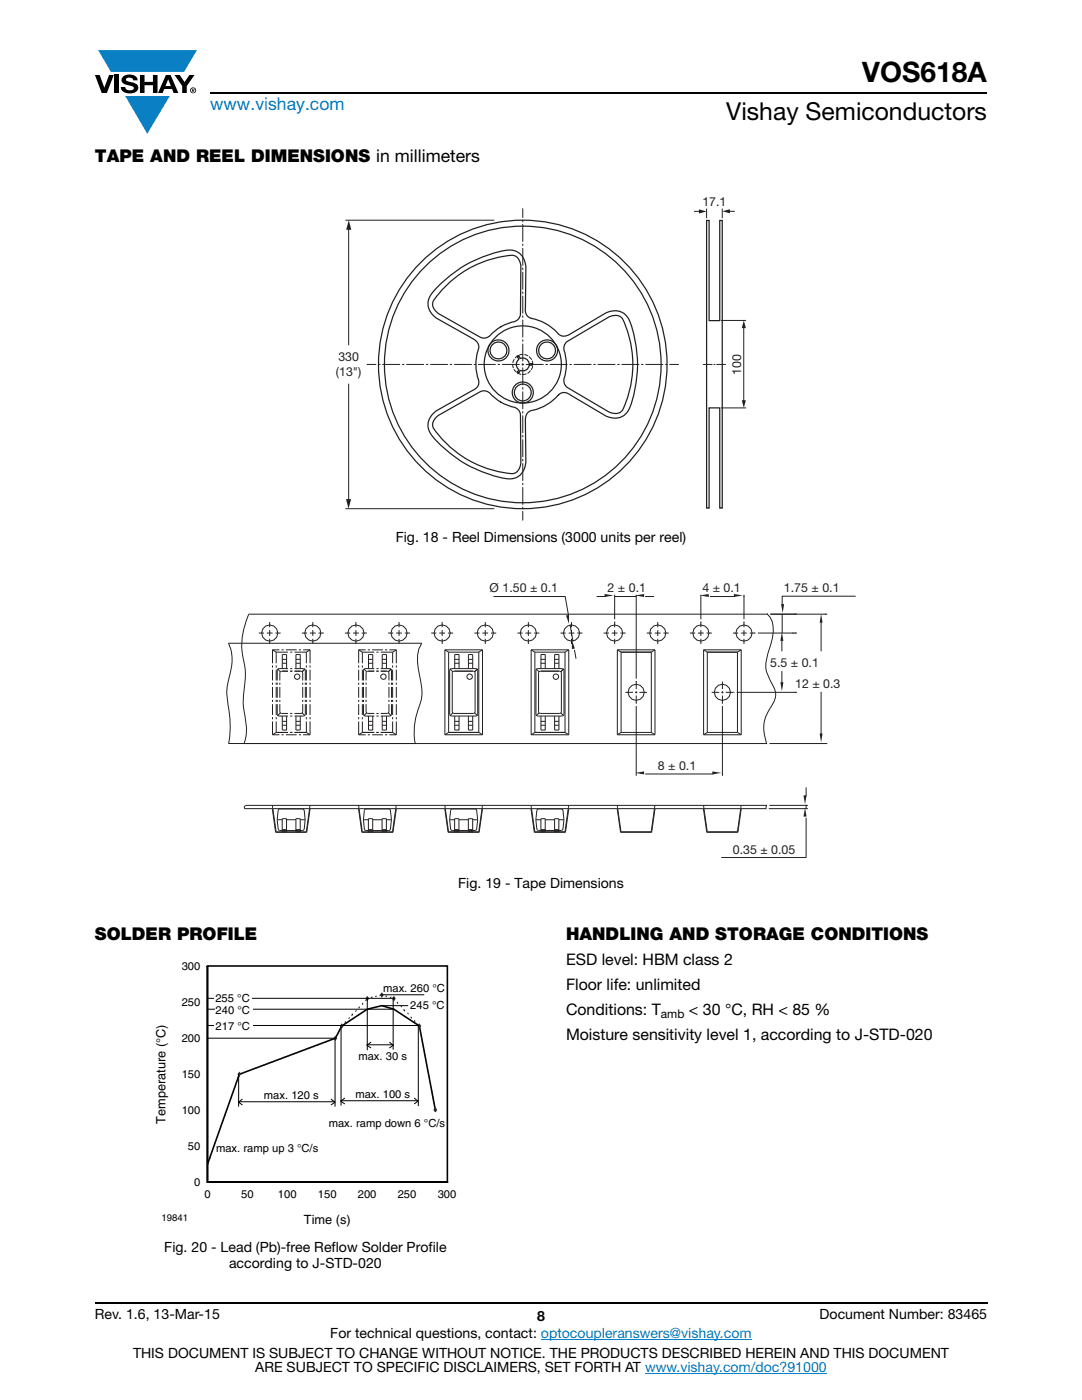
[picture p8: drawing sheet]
<svg xmlns="http://www.w3.org/2000/svg" width="216mm" height="279mm" viewBox="0 0 216 279" stroke-linecap="round" stroke-linejoin="round" font-family="sans-serif">
<g fill="#0a7fc3">
<path d="M19.6 10h19.7l-2.6 4.3h-1.1h-13.5z"/>
<path d="M25 19.2h8.9l-4.5 7.5z"/>
</g>
<g fill="#000">
<path d="M18.9 15h1l.9 2.5 1-2.5h.9l-1.4 3.6h-1zM22.9 15h.9v3.6h-.9zM24.6 15.3a2.1 2.1 0 0 1 2.8 .3l.1 .4h-.9a.79 .79 0 0 0-.7-.5 .79 .79 0 0 0-.8 .4l.3 .3 1 .2a1.08 1.08 0 0 1 1.2 1 1.08 1.08 0 0 1-1.1 1.2 1.73 1.73 0 0 1-2.4-1.2h.9a.96 .96 0 0 0 .8 .6 .96 .96 0 0 0 .9-.4 1.31 1.31 0 0 0-1.2-.6 1.03 1.03 0 0 1-1.1-.6 1.03 1.03 0 0 1 .2-1.1zM27.9 15h.9v1.3h1.7v-1.3h.9v3.6h-.9v-1.6h-1.7v1.6h-.9zM34.8 15h1.1l.9 1.4 1-1.4h1l-1.5 2.2v1.4h-.9v-1.4z"/>
<path d="M33.6 15.9l.5 1.3h-1.1zM33.1 15l-1.6 3.6h1l.3-.8h1.5l.3 .8h1l-1.6-3.6z"/>
<path d="M38.4 17.8h.2v.2h-.2zM38.3 17.7v.7h.1v-.3l.4 .3-.2-.3 .2-.2-.1-.2z"/>
<path d="M38.1 18a.46 .46 0 0 1 .9 0 .46 .46 0 0 1-.9 0zM37.9 18a.6 .6 0 0 0 1.2 0 .6 .6 0 0 0-1.2 0z"/>
</g>
<path d="M42 18.6h155M18.9 260h178.1" fill="none" stroke="#000" stroke-width=".36"/>
<path d="M107.9 267.3h42.1M128.7 274h36.3" fill="none" stroke="#007ec4" stroke-width=".2"/>
<path d="M67 39.1h81.9v64.8h-81.9z" fill="#fff"/>
<g fill="none" stroke="#231f20" stroke-width=".25">
<path d="M87.4 57.1a24.6 24.6 0 0 1 14.1-7.2 3.4 3.4 0 0 1 3.4 3.3l-.1 8.2a1.67 1.67 0 0 0 1.2 2.1 11 11 0 0 1 5.8 3.4l1.1 .1 .8-.3 7.2-4.3a3.4 3.4 0 0 1 4.9 1.9 24.5 24.5 0 0 1-.3 17.4 3.4 3.4 0 0 1-4.6 1.3l-7-4.1a1.67 1.67 0 0 0-2.5-.1 11 11 0 0 1-5.8 3.3l-.7 .9-.1 .8 .1 8.4a3.4 3.4 0 0 1-4 3.3 24.5 24.5 0 0 1-15-8.9 3.4 3.4 0 0 1 1.2-4.6l7.1-4a1.67 1.67 0 0 0 1.3-2.2 11 11 0 0 1 0-6.7l-.4-1-.7-.5-7.3-4.1a3.4 3.4 0 0 1-.8-5.1zM89 57a21.3 21.3 0 0 1 13-6 2.04 2.04 0 0 1 1.9 2.1v9.6a1.95 1.95 0 0 1-2 1.7l-2.4 1.1-1.7 1.5a1.73 1.73 0 0 1-2 .3l-8.3-4.7a2.03 2.03 0 0 1-.6-3.2zM103.3 71h.2l.3 .6a1.29 1.29 0 0 1 1.8 1l.7 .1-.1 .2h-.6a1.29 1.29 0 0 1-1.8 1l-.4 .6-.2-.2 .3-.5a1.29 1.29 0 0 1 0-2.1zM112.9 68.4l8.6-5.2a2.03 2.03 0 0 1 3.1 1.2 21.3 21.3 0 0 1-.3 17.2 2.04 2.04 0 0 1-2.8 .6l-8.2-4.8a1.95 1.95 0 0 1-.5-2.6l.2-2.6-.4-2.2a1.8 1.8 0 0 1 .3-1.6zM87.1 83.2l8.7-5a1.95 1.95 0 0 1 2.5 .8l2.1 1.5 2.2 .8a1.73 1.73 0 0 1 1.3 1.5v9.6a2.03 2.03 0 0 1-2.5 2.1 21.3 21.3 0 0 1-14.8-8.9 1.77 1.77 0 0 1 .5-2.4z"/>
<circle cx="99.5" cy="69.9" r="1.68"/>
<circle cx="99.5" cy="69.9" r="2.1"/>
<circle cx="104.3" cy="72.7" r="28.8"/>
<circle cx="104.3" cy="72.7" r="27.6"/>
<circle cx="104.3" cy="72.7" r="7.7"/>
<circle cx="104.3" cy="78.3" r="1.68"/>
<circle cx="104.3" cy="78.3" r="2.1"/>
<circle cx="109.2" cy="69.9" r="2.1"/>
<circle cx="109.2" cy="69.9" r="1.68"/>
</g>
<circle cx="104.3" cy="72.7" r="2.01" fill="none" stroke="#231f20" stroke-width=".2" stroke-dasharray=".7 .4"/>
<path d="M68.9 43.9h29.7M69.6 45.5v23.4M104.3 41.7v1.7M73.2 72.7h1.8M133.6 72.7h1.8M68.9 101.5h29.7M104.3 102.1v1.7" fill="none" stroke="#231f20" stroke-width=".2"/>
<path d="M104.3 43.9v.6M133.1 72.7h-.6" fill="none" stroke="#231f20" stroke-width=".2" stroke-dasharray=".3 .5"/>
<path d="M104.3 44.8v57M132.3 72.7h-57" fill="none" stroke="#231f20" stroke-width=".2" stroke-dasharray="3.4 .5 .3 .5"/>
<path d="M69.6 43.9l.5 2h-1z" fill="#231f20"/>
<path d="M69.6 76.6v23.4" fill="none" stroke="#231f20" stroke-width=".2"/>
<path d="M69 99.6h1.1l-.6 1.9z" fill="#231f20"/>
<path d="M141 44h.5v20h2.1v-20h.5v57.4h-.5v-20h-2.1v20h-.5z" fill="none" stroke="#231f20" stroke-width=".25"/>
<path d="M140.3 72.7h1.8M143 72.7h1.8M143.9 64h5M148.4 65.2v15M143.9 81.4h5" fill="none" stroke="#231f20" stroke-width=".2"/>
<path d="M142.7 72.7h-.4" fill="none" stroke="#231f20" stroke-width=".2" stroke-dasharray=".2 .3"/>
<g fill="#231f20">
<path d="M148.4 64l.4 1.5h-.8z"/>
<path d="M148 79.9h.8l-.4 1.5z"/>
</g>
<path d="M138.5 42.2h1.2M141 41.6v2M144.1 41.6v2" fill="none" stroke="#231f20" stroke-width=".2"/>
<path d="M139.5 41.8l1.5 .4-1.5 .4z" fill="#231f20"/>
<path d="M145.4 42.2h1.2" fill="none" stroke="#231f20" stroke-width=".2"/>
<path d="M144.1 42.2l1.5-.4v.8z" fill="#231f20"/>
<path d="M45.2 116.1h125.5v55.1h-125.5z" fill="#fff"/>
<g fill="none" stroke="#231f20" stroke-width=".2">
<path d="M98.5 119h14.3l.7 4M119.1 119h1.7M122.6 119h4.3M122.6 118.7v4.9M126.9 118.7v16.7M128.7 119h1.8M139.8 118.7v4.9M141.6 119h5.1M148.5 118.7v4.9M148.5 119h.1M170.7 119h-14.6v1.8M51.6 126.3h1.1"/>
<path d="M53.2 126.3h1.2M53.8 124.1v1.1M53.8 127.5v1M53.8 125.8v1.1M55 126.3h1M60.2 126.3h1.1M61.8 126.3h1.2M62.4 124.1v1.1M62.4 127.5v1M62.4 125.8v1.1M63.6 126.3h1M68.8 126.3h1.1"/>
<path d="M70.5 126.3h1.1M71 124.1v1.1M71 125.8v1.1M71 127.5v1M72.2 126.3h1M113.8 124.7l.5 3.2M114.3 127.9h.1M114.6 129.7l.3 1.8M124.8 138.2h1.5M126.7 138.2h.5M127 136v1.5M127 137.9v.5"/>
<path d="M127 138.8v1.5M127.6 138.2h1.5M139.8 124.1h.1M142 138.2h1.5M143.9 138.2h.5M144.2 136v1.5M144.2 137.9v.5M144.2 138.8v1.5M144.8 138.2h1.5M146.4 138.2h.1M147 138.2h12M148.5 124.1h.1"/>
<path d="M150.6 126.3h.1M151.2 126.3h7.8M153.1 122.6h-103.5a14.6 14.6 0 0 0-.8 10.3 17 17 0 0 1-.2 5.7 17.9 17.9 0 0 0 .5 5.9 8.1 8.1 0 0 1-.4 3.9h104.3M153.7 122.6h11.4M156 127.9v2.1M156 133.9v2.5M156.1 122.6v3.7M127 140.9v13.9M127 140.3h.1M128.7 154.5h13.7M144.1 140.9v13.9M144.1 154.5h.1"/>
<path d="M144.1 140.3h.1M153.5 148.4h11.6M160.9 157.1v1.8M49 160.7h104l-.2 .7h-104l-.1-.4zM54.3 161.4l.7 4.7h6.2l.7-4.7M54.3 160.7l.1 .5M54.4 161.4l.7 4.6h6l.7-4.6M55.3 163.6h1M55.3 163.6l.2 1.9 .3 .3h4.6l.3-.3 .2-1.9M55.3 163.6l.2-1.9 .3-.3 4.8 .1 .3 2.1M56.3 165.6h.9M56.3 166v-2.6h.9v2.6"/>
<path d="M57.2 163.6h1.8M59 166v-2.6h.9v2.6M59 165.6h.9M59.9 163.6h1M61.9 160.7l-.1 .5M71.5 161.4l.7 4.7h6.2l.7-4.7M71.6 160.7v.5M71.6 161.4l.7 4.6h6l.7-4.6M72.5 163.6h1M72.5 163.6l.2 1.9 .3 .3h4.6l.3-.3 .2-1.9M72.5 163.6l.2-1.9 .3-.3 4.8 .1 .3 2.1M73.5 165.6h.9"/>
<path d="M73.5 166v-2.6h.9v2.6M74.4 163.6h1.8M76.2 166v-2.6h.9v2.6M76.2 165.6h.9M77.1 163.6h1M79.1 160.7l-.1 .5M88.8 161.4l.6 4.7h6.2l.7-4.7M88.8 160.7v.5M88.9 161.4l.6 4.6h6l.7-4.6M89.7 163.6l.2 1.9 .3 .2h4.8l.3-2.1M89.7 163.6l.2-1.9 .3-.3 4.8 .1 .3 2.1M89.7 163.6h1"/>
<path d="M90.7 165.6h.9M90.7 166v-2.6h.9v2.6M91.6 163.6h1.9M93.5 166v-2.6h.8v2.6M93.5 165.6h.8M94.3 163.6h1M96.3 160.7l-.1 .5M105.9 161.4l.7 4.7h6.2l.7-4.7M106 160.7v.5M106.1 161.4l.6 4.6h6l.7-4.6M106.9 163.6l.2 1.9 .3 .2h4.8l.3-2.1M106.9 163.6l.2-1.9 .4-.3 4.7 .1 .3 2.1"/>
<path d="M106.9 163.6h1M107.9 166v-2.6h.9v2.6M107.9 165.6h.9M108.8 163.6h1.9M110.7 166v-2.6h.8v2.6M110.7 165.6h.8M111.5 163.6h1M113.5 160.7l-.1 .5M123.2 161.4l.6 4.7h6.2l.7-4.7M123.2 160.7v.5M123.3 161.4l.6 4.6h6l.7-4.6M130.7 160.7l-.1 .5"/>
<path d="M140.4 161.4l.6 4.7h6.2l.7-4.7M140.4 160.7v.5M140.5 161.4l.6 4.6h6l.7-4.6M147.9 160.7l-.1 .5M152.8 161.4h.1M153.4 161.4h7.8M153.5 160.7h7.7M160.9 163.2v7.9h-17M160.9 160.7v.7"/>
<circle cx="53.8" cy="126.3" r="1.62"/>
<circle cx="62.4" cy="126.3" r="1.61"/>
<circle cx="71" cy="126.3" r="1.61"/>
<circle cx="79.6" cy="126.3" r="1.61"/>
<circle cx="96.8" cy="126.3" r="1.62"/>
<circle cx="114" cy="126.3" r="1.61"/>
<circle cx="131.2" cy="126.3" r="1.61"/>
<circle cx="139.8" cy="126.3" r="1.61"/>
<circle cx="148.5" cy="126.3" r="1.61"/>
</g>
<g fill="#231f20">
<path d="M160.3 158.7h.6l-.3 1.8z"/>
<path d="M160.6 161.2l.3 1.8h-.6z"/>
<path d="M163.6 146.4h.5l-.3 1.8z"/>
<path d="M163.8 122.5l.3 1.8h-.5z"/>
<path d="M139.6 118.8l1.8-.3v.6z"/>
<path d="M146.4 118.5l1.8 .3-1.8 .3z"/>
<path d="M114.1 127.7l.6 1.7-.6 .1z"/>
<path d="M112.9 122.8l.6-.1v1.8z"/>
<path d="M126.7 154.3l1.8-.3v.5z"/>
<path d="M142.1 154l1.8 .3-1.8 .2z"/>
<path d="M155.7 136.2h.6l-.3 1.8z"/>
<path d="M156 126.1l.3 1.8h-.6z"/>
<path d="M155.9 120.6h.6l-.3 1.8z"/>
<path d="M120.6 118.5l1.8 .3-1.8 .3z"/>
<path d="M126.7 118.8l1.8-.3v.6z"/>
</g>
<g fill="none" stroke="#231f20" stroke-width=".2">
<path d="M126.9 119h.1M45.6 128.4h38.6a6.7 6.7 0 0 0-.7 5 14.9 14.9 0 0 1 .6 6.2 16.8 16.8 0 0 0-1.4 8l.2 .8h-37.3a19.4 19.4 0 0 0-.1-7.8 15.2 15.2 0 0 1 .6-6.9l.1-.7a7.9 7.9 0 0 0-.6-4.6zM54.4 129.7l.7 .5M54.4 129.7h1.3M54.4 129.7v2.7M54.4 132.8v.4M54.4 133.7v2.1M54.4 136.2v.5M54.4 137.1v2.1M54.4 139.7v.4M55.1 130.2h2.4M55.1 130.2v2.2"/>
<path d="M55.1 132.8v.4M55.1 133.7v2.1M55.1 136.2v.5M55.1 137.1v2.1M55.1 139.7v.4M55.3 136.2v.5M55.3 137.1v2.1M55.3 139.7v.4M55.4 133.5l.5 .6M55.8 136.2v.5M55.8 137.1v2.1M55.8 139.7v.4"/>
<path d="M56.2 129.7h.4M56.3 133.4v-2.8h.9v2.8M56.3 131.6h.9M56.3 132.4h.9M57 129.7h2.2M57.5 133.4l-2.1 .1-.1 2.3M57.5 133.9l-1.6 .2-.1 1.7M57.9 133.4h.4M57.9 130.2h.4M58.3 133.9h-.4M58.8 133.9l1.5 .2 .1 1.7M58.8 133.4l2 .1 .1 2.3"/>
<path d="M58.8 130.2h2.3M59.1 133.4v-2.8h.8v2.8M59.1 131.6h.8M59.1 132.4h.8M59.6 129.7h.5M60.4 136.2v.5M60.4 137.1v2.1M60.4 139.7v.4M60.5 129.7h1.4M60.8 133.5l-.5 .6M60.9 136.2v.5M60.9 137.1v2.1"/>
<path d="M60.9 139.7v.4M61.1 130.2v2.2M61.1 132.8v.4M61.1 133.7v2.1M61.1 136.2v.5M61.1 137.1v2.1M61.1 139.7v.4M61.9 129.7v2.7M61.9 132.8v.4M61.9 133.7v2.1M61.9 136.2v.5M61.9 137.1v2.1"/>
<path d="M61.9 139.7v.4M61.9 129.7l-.8 .5M71.6 129.7l.7 .5M71.6 129.7h1.4M71.6 129.7v2.7M71.6 132.8v.4M71.6 133.7v2.1M71.6 136.2v.5M71.6 137.1v2.1M71.6 139.7v.4M72.3 130.2h2.4M72.3 130.2v2.2"/>
<path d="M72.3 132.8v.4M72.3 133.7v2.1M72.3 136.2v.5M72.3 137.1v2.1M72.3 139.7v.4M72.5 136.2v.5M72.5 137.1v2.1M72.5 139.7v.4M72.6 133.5l.5 .6M73 136.2v.5M73 137.1v2.1M73 139.7v.4"/>
<path d="M73.4 129.7h.4M73.5 133.4v-2.8h.9v2.8M73.5 131.6h.9M73.5 132.4h.9M74.2 129.7h2.2M74.7 133.9l-1.6 .2-.1 1.7M74.7 133.4l-2.1 .1-.1 2.3M75.1 133.9h.4M75.1 133.4h.4M75.1 130.2h.4M76 133.9l1.5 .2 .1 1.7M76 133.4l2 .1 .1 2.3"/>
<path d="M76 130.2h2.3M76.3 133.4v-2.8h.8v2.8M76.3 131.6h.8M76.3 132.4h.8M76.8 129.7h.5M77.4 126.3h1.1M77.6 136.2v.5M77.6 137.1v2.1M77.6 139.7v.4M77.7 129.7h1.4M78 133.5l-.5 .6M78.1 136.2v.5"/>
<path d="M78.1 137.1v2.1M78.1 139.7v.4M78.3 130.2v2.2M78.3 132.8v.4M78.3 133.7v2.1M78.3 136.2v.5M78.3 137.1v2.1M78.3 139.7v.4M79 126.3h1.2M79.1 129.7v2.7M79.1 132.8v.4M79.1 133.7v2.1"/>
<path d="M79.1 136.2v.5M79.1 137.1v2.1M79.1 139.7v.4M79.1 129.7l-.8 .5M79.6 124.1v1.1M79.6 125.8v1.1M79.6 127.5v1M80.8 126.3h1M86 126.3h1.1M87.7 126.3h1.1M88.2 124.1v1.1M88.2 125.8v1.1"/>
<path d="M88.2 127.5v1M88.8 129.7h7.5M88.8 129.7v16.9M88.8 129.7l.7 .5M89.4 126.3h1M89.5 130.2h6M89.5 130.2v16M89.8 133.5l.5 .6M89.8 133.5h5.4v9.3l-.2 .1h-4.9l-.3-.1-.1-.2v-8.9zM90.3 134.1l.3-.2h3.9l.2 .2v8.2h-4.4zM90.7 133.4v-2.8h.9v2.8M90.7 131.6h.9"/>
<path d="M90.7 132.4h.9M93.5 133.4v-2.8h.8v2.8M93.5 131.6h.8M93.5 132.4h.8M94.6 126.3h1.1M95.2 133.5l-.5 .6M95.5 130.2v16M96.3 126.3h1.1M96.3 129.7v16.9M96.3 129.7l-.8 .5M96.8 124.1v1.1M96.8 125.8v1.1"/>
<path d="M96.8 127.5v1M98 126.3h1M103.2 126.3h1.1M104.9 126.3h1.1M105.4 125.8v1.1M105.4 127.5v1M105.4 124.1v1.1M106 129.7l.7 .5M106 129.7h7.5M106 129.7v16.9M106.6 126.3h1M106.7 130.2h6"/>
<path d="M106.7 130.2v16M107 133.5l.5 .6M107 133.5h5.4l.1 .2v8.9l-.1 .2-.2 .1h-4.9l-.3-.1zM107.5 134.1l.3-.2h3.9l.2 .2v8.2h-4.4zM107.9 133.4v-2.8h.9v2.8M107.9 131.6h.9M107.9 132.4h.9M110.7 133.4v-2.8h.8v2.8M110.7 131.6h.8M110.7 132.4h.8M111.8 126.3h1.1M112.4 133.5l-.5 .6"/>
<path d="M112.7 130.2v16M113.5 126.3h1.1M113.5 129.7v16.9M113.5 129.7l-.8 .5M114 124.1v1.1M114 125.8v1.1M114 127.5v1M115.2 126.3h1M120.5 126.3h1M122.1 126.3h1.1M122.6 124.1h.1M122.6 124.1v1.1"/>
<path d="M122.6 125.8v1.1M122.6 127.5v1M123.2 129.7v16.9M123.2 129.7l.7 .5M123.2 129.7h7.5M123.8 126.3h1M123.9 130.2h6.1M123.9 130.2v16M126.9 136h.1M129.1 126.3h1M130 130.2v16M130.7 126.3h1.1"/>
<path d="M130.7 129.7v16.9M130.7 129.7l-.7 .5M131.2 124.1v1.1M131.2 125.8v1.1M131.2 127.5v1M132.4 126.3h1M137.7 126.3h1M139.3 126.3h1.1M139.9 124.1v1.1M139.9 125.8v1.1M139.9 127.5v1M140.4 129.7h7.5"/>
<path d="M140.4 129.7l.7 .5M140.4 129.7v16.9M141 126.3h1M141.1 130.2h6.1M141.1 130.2v16M146.3 126.3h1M147.2 130.2v16M147.9 126.3h1.1M147.9 129.7v16.9M147.9 129.7l-.7 .5M148.5 124.1v1.1M148.5 125.8v1.1"/>
<path d="M148.5 127.5v1M149.6 126.3h1M153.1 122.6a5.3 5.3 0 0 1 .9 5.2l-.5 1.9a6.6 6.6 0 0 0 .1 6 4.2 4.2 0 0 1 1.1 3.8l-.7 1.2a7.5 7.5 0 0 0-1 7.7M163.8 124.3v5.7M163.8 138.1v8.5M54.4 146.6h1.3M54.4 140.5v2.2M54.4 143.1v.4M54.4 144v2.6M55.1 146.2l-.7 .4M55.1 146.2h2.4M55.1 140.5v2.2"/>
<path d="M55.1 143.1v.4M55.1 144v2.2M55.3 140.5l.1 2.3 2.1 .1M55.8 140.5l.1 1.8 1.6 .1M55.9 142.3l-.5 .5M56.2 146.6h.4M56.3 142.9v2.8h.9v-2.8M56.3 144h.9M56.3 144.7h.9M57 146.6h2.2M57.9 142.4h.4M57.9 142.9h.4"/>
<path d="M57.9 146.2h.4M58.8 146.2h2.3M59.1 142.9v2.8h.8v-2.8M59.1 144h.8M59.1 144.7h.8M59.6 146.6h.5M60.3 142.3l.5 .5M60.4 140.5l-.1 1.8-1.5 .1M60.5 146.6h1.4M60.9 140.5l-.1 2.3-2 .1M61.1 146.2l.8 .4M61.1 140.5v2.2"/>
<path d="M61.1 143.1v.4M61.1 144v2.2M61.9 140.5v2.2M61.9 143.1v.4M61.9 144v2.6M71.6 146.6h1.4M71.6 140.5v2.2M71.6 143.1v.4M71.6 144v2.6M72.3 146.2h2.4M72.3 146.2l-.7 .4M72.3 140.5v2.2"/>
<path d="M72.3 143.1v.4M72.3 144v2.2M72.5 140.5l.1 2.3 2.1 .1M73 140.5l.1 1.8 1.6 .1M73.1 142.3l-.5 .5M73.4 146.6h.4M73.5 142.9v2.8h.9v-2.8M73.5 144h.9M73.5 144.7h.9M74.2 146.6h2.2M75.1 142.4h.4M75.1 146.2h.4"/>
<path d="M75.1 142.9h.4M76 146.2h2.3M76.3 142.9v2.8h.8v-2.8M76.3 144h.8M76.3 144.7h.8M76.8 146.6h.5M77.5 142.3l.5 .5M77.6 140.5l-.1 1.8-1.5 .1M77.7 146.6h1.4M78.1 140.5l-.1 2.3-2 .1M78.3 146.2l.8 .4M78.3 140.5v2.2"/>
<path d="M78.3 143.1v.4M78.3 144v2.2M79.1 140.5v2.2M79.1 143.1v.4M79.1 144v2.6M88.8 146.6h7.5M89.5 146.2h6M89.5 146.2l-.7 .4M90.3 142.3l-.5 .5M90.7 142.9v2.8h.9v-2.8M90.7 144h.9M90.7 144.7h.9"/>
<path d="M93.5 142.9v2.8h.8v-2.8M93.5 144h.8M93.5 144.7h.8M94.7 142.3l.5 .5M95.5 146.2l.8 .4M106 146.6h7.5M106.7 146.2h6M106.7 146.2l-.7 .4M107.5 142.3l-.5 .5M107.9 142.9v2.8h.9v-2.8M107.9 144h.9M107.9 144.7h.9"/>
<path d="M110.7 142.9v2.8h.8v-2.8M110.7 144h.8M110.7 144.7h.8M111.9 142.3l.5 .5M112.7 146.2l.8 .4M123.2 146.6h7.5M123.9 146.2h6.1M123.9 146.2l-.7 .4M130 146.2l.7 .4M140.4 146.6h7.5M141.1 146.2h6.1M141.1 146.2l-.7 .4"/>
<path d="M147.2 146.2l.7 .4"/>
<circle cx="59.3" cy="135" r=".54"/>
<circle cx="76.5" cy="135" r=".53"/>
<circle cx="88.2" cy="126.3" r="1.61"/>
<circle cx="93.7" cy="135" r=".54"/>
<circle cx="105.4" cy="126.3" r="1.61"/>
<circle cx="110.9" cy="135" r=".54"/>
<circle cx="122.6" cy="126.3" r="1.61"/>
<circle cx="126.9" cy="138.2" r="1.61"/>
<circle cx="144.1" cy="138.2" r="1.61"/>
</g>
<path d="M30.8 191.7h60.3v53.1h-60.3z" fill="#fff"/>
<path d="M41.4 192.8h47.9v43.1h-47.9v-43.1v43.1h47.9M86.9 221.5l-3.2-16.7-5.1-3.4-2.4-.7-2.9 .7-5.1 3.4-1.3 2.4-19.1 7.2-6.4 18" fill="none" stroke="#000" stroke-width=".32"/>
<g fill="#052f17">
<path d="M41.5 232.2h.1l-.1 .4h-.2z" fill-rule="evenodd"/>
<path d="M41.8 231.1h.2l-.1 .3h-.2z" fill-rule="evenodd"/>
<path d="M42.2 230h.1l-.1 .3h-.1z" fill-rule="evenodd"/>
<path d="M43 227.8h.1l-.1 .4h-.2z" fill-rule="evenodd"/>
<path d="M43.7 225.7h.2l-.1 .3h-.2z" fill-rule="evenodd"/>
<path d="M44.1 224.5h.1l-.1 .5h-.2z" fill-rule="evenodd"/>
<path d="M44.5 223.4h.1l-.1 .4h-.1z" fill-rule="evenodd"/>
<path d="M44.9 222.4h.2l-.2 .3h-.2z" fill-rule="evenodd"/>
<path d="M45.2 221.3h.2l-.1 .3h-.2z" fill-rule="evenodd"/>
<path d="M45.6 220.2h.2l-.2 .4h-.1z" fill-rule="evenodd"/>
<path d="M46 219.1h.1l-.1 .4h-.1z" fill-rule="evenodd"/>
<path d="M46.3 218.1h.2l-.1 .3h-.1z" fill-rule="evenodd"/>
<path d="M46.8 216.9h.2l-.2 .3h-.2z" fill-rule="evenodd"/>
<path d="M47.1 215.8h.2l-.2 .4h-.1z" fill-rule="evenodd"/>
<path d="M47.5 214.7h.1l-.1 .4h-.1z" fill-rule="evenodd"/>
<path d="M47.6 214.3l.3-.1 .1 .2-.3 .1z" fill-rule="evenodd"/>
<path d="M48.5 214l.2-.1 .1 .2-.3 .1z" fill-rule="evenodd"/>
<path d="M50.1 213.4l.3-.1v.2l-.2 .1z" fill-rule="evenodd"/>
<path d="M50.9 213.1l.3-.1v.2l-.3 .1z" fill-rule="evenodd"/>
<path d="M51.7 212.8l.3-.1 .1 .2-.3 .1z" fill-rule="evenodd"/>
<path d="M52.6 212.5l.2-.1 .1 .2-.3 .1z" fill-rule="evenodd"/>
<path d="M53.3 212.2l.3-.1 .1 .2-.3 .1z" fill-rule="evenodd"/>
<path d="M54.2 211.9l.3-.1v.2l-.2 .1z" fill-rule="evenodd"/>
<path d="M55 211.6l.3-.1v.2l-.2 .1z" fill-rule="evenodd"/>
<path d="M55.8 211.3l.3-.1 .1 .2-.3 .1z" fill-rule="evenodd"/>
<path d="M56.7 210.9l.3-.1v.2l-.3 .1z" fill-rule="evenodd"/>
<path d="M57.4 210.6l.3-.1 .1 .2-.3 .1z" fill-rule="evenodd"/>
<path d="M58.3 210.3l.3-.1 .1 .2-.3 .1z" fill-rule="evenodd"/>
<path d="M59.1 210l.3-.1 .1 .2-.3 .1z" fill-rule="evenodd"/>
<path d="M59.9 209.7l.3-.1 .1 .2-.3 .1z" fill-rule="evenodd"/>
<path d="M60.8 209.4l.3-.1v.2l-.3 .1z" fill-rule="evenodd"/>
<path d="M61.5 209.1l.3-.1 .1 .2-.3 .1z" fill-rule="evenodd"/>
<path d="M62.4 208.8l.3-.1v.2l-.2 .1z" fill-rule="evenodd"/>
<path d="M63.2 208.5l.3-.1 .1 .2-.3 .1z" fill-rule="evenodd"/>
<path d="M64 208.2l.3-.1 .1 .2-.3 .1z" fill-rule="evenodd"/>
<path d="M64.9 207.9l.3-.1v.2l-.3 .1z" fill-rule="evenodd"/>
<path d="M65.7 207.6l.2-.1 .1 .2-.2 .1z" fill-rule="evenodd"/>
<path d="M66.5 207.3l.3-.1v.2l-.2 .1z" fill-rule="evenodd"/>
<path d="M67 207.1h.2l-.1 .3h-.2z" fill-rule="evenodd"/>
<path d="M67.5 206h.1l-.1 .4h-.2z" fill-rule="evenodd"/>
<path d="M67.9 205h.2l-.2 .4h-.1z" fill-rule="evenodd"/>
<path d="M68.1 204.7l.2-.2v.3l-.2 .2z" fill-rule="evenodd"/>
<path d="M68.8 203.9l.2-.2v.3l-.2 .3z" fill-rule="evenodd"/>
<path d="M69.7 203h.2l-.2 .3h-.2z" fill-rule="evenodd"/>
<path d="M70.4 202.2l.1 .3-.3 .3-.1-.3z" fill-rule="evenodd"/>
<path d="M71 201.6h.2l-.2 .3h-.2z" fill-rule="evenodd"/>
<path d="M71.5 201l.2-.2 .1 .3-.2 .2z" fill-rule="evenodd"/>
<path d="M72.2 200.3l.2-.2 .1 .3-.2 .2z" fill-rule="evenodd"/>
<path d="M72.9 199.6l.2-.2 .1 .2-.3 .2z" fill-rule="evenodd"/>
<path d="M73.1 199.2l.3-.1 .1 .2-.3 .1z" fill-rule="evenodd"/>
<path d="M74 199l.3-.1v.2l-.2 .1z" fill-rule="evenodd"/>
<path d="M74.8 198.8l.3-.1 .1 .2-.3 .1z" fill-rule="evenodd"/>
<path d="M75.7 198.6l.3-.1v.2l-.2 .1z" fill-rule="evenodd"/>
<path d="M76.1 198.5l.3 .1-.1 .2-.3-.1z" fill-rule="evenodd"/>
<path d="M77 198.7l.2 .1v.2l-.3-.1z" fill-rule="evenodd"/>
<path d="M77.8 199l.3-.1v.2l-.3 .1z" fill-rule="evenodd"/>
<path d="M78.5 199.2l.2 .2v.3l-.3-.2z" fill-rule="evenodd"/>
<path d="M79.2 199.9l.2 .2v.3l-.2-.2z" fill-rule="evenodd"/>
<path d="M79.9 200.7h.2l.2 .3h-.2z" fill-rule="evenodd"/>
<path d="M80.6 201.3l.3 .3-.1 .3-.3-.3z" fill-rule="evenodd"/>
<path d="M81.2 202.1h.2l.2 .3h-.2z" fill-rule="evenodd"/>
<path d="M82 202.8l.2 .2-.1 .3-.2-.2z" fill-rule="evenodd"/>
<path d="M82.7 203.5l.2 .2-.1 .3-.2-.2z" fill-rule="evenodd"/>
<path d="M83.3 204.3l.3 .2-.1 .2-.2-.2z" fill-rule="evenodd"/>
<path d="M83.6 204.7h.1l.1 .4h-.1z" fill-rule="evenodd"/>
<path d="M83.8 205.9h.2v.4h-.1z" fill-rule="evenodd"/>
<path d="M84 207h.2v.4h-.1z" fill-rule="evenodd"/>
<path d="M84.2 208.2h.2l.1 .4h-.2z" fill-rule="evenodd"/>
<path d="M84.5 209.4h.2v.3h-.1z" fill-rule="evenodd"/>
<path d="M84.7 210.5h.2l.1 .4h-.2z" fill-rule="evenodd"/>
<path d="M85 211.8h.1l.1 .4h-.2z" fill-rule="evenodd"/>
<path d="M85.2 213h.1l.1 .3h-.2z" fill-rule="evenodd"/>
<path d="M85.4 214.1h.1l.1 .4h-.2z" fill-rule="evenodd"/>
<path d="M85.6 215.3h.1l.1 .4h-.1z" fill-rule="evenodd"/>
<path d="M85.8 216.5h.1l.1 .3h-.1z" fill-rule="evenodd"/>
<path d="M86.1 217.6h.1l.1 .5h-.1z" fill-rule="evenodd"/>
<path d="M86.3 218.9h.1l.1 .4h-.1z" fill-rule="evenodd"/>
<path d="M86.5 220h.1l.1 .4h-.1z" fill-rule="evenodd"/>
<path d="M86.7 221.2h.2v.4h-.1z" fill-rule="evenodd"/>
</g>
<path d="M47.8 214.1l.2 .3-.2 .3-.3-.3z" fill="#2b2e30"/>
<path d="M48 214.4l-.2-.3-.2 .3 .2 .3" fill="none" stroke="#2b2e30" stroke-width=".27"/>
<path d="M66.9 206.9l.2 .3-.2 .3-.2-.3z" fill-rule="evenodd" fill="#2b2e30"/>
<path d="M66.9 206.9l.2 .3-.2 .3-.2-.3z" fill="none" stroke="#2b2e30" stroke-width=".27"/>
<path d="M68.2 204.5l.2 .3-.2 .3-.2-.3z" fill-rule="evenodd" fill="#2b2e30"/>
<path d="M68.2 204.5l.2 .3-.2 .3-.2-.3z" fill="none" stroke="#2b2e30" stroke-width=".27"/>
<path d="M73.3 199l.2 .3-.2 .3-.2-.3z" fill-rule="evenodd" fill="#2b2e30"/>
<path d="M73.3 199l.2 .3-.2 .3-.2-.3z" fill="none" stroke="#2b2e30" stroke-width=".27"/>
<path d="M76.2 198.3l.2 .3-.2 .3-.2-.3z" fill-rule="evenodd" fill="#2b2e30"/>
<path d="M76.2 198.3l.2 .3-.2 .3-.2-.3z" fill="none" stroke="#2b2e30" stroke-width=".27"/>
<path d="M78.6 199l.2 .3-.2 .3-.2-.3z" fill-rule="evenodd" fill="#2b2e30"/>
<path d="M78.6 199l.2 .3-.2 .3-.2-.3z" fill="none" stroke="#2b2e30" stroke-width=".27"/>
<path d="M83.7 204.5l.2 .3-.2 .3-.2-.3z" fill-rule="evenodd" fill="#2b2e30"/>
<path d="M83.7 204.5l.2 .3-.2 .3-.2-.3z" fill="none" stroke="#2b2e30" stroke-width=".27"/>
<path d="M86.9 221.2l.2 .3-.2 .3-.3-.3z" fill-rule="evenodd" fill="#2b2e30"/>
<path d="M86.9 221.2l.2 .3-.2 .3-.3-.3z" fill="none" stroke="#2b2e30" stroke-width=".32"/>
<path d="M41.5 207.2h25.4M41.5 201.4h37.2M76.2 200.7h5.2" fill="none" stroke="#000" stroke-width=".2"/>
<path d="M42.8 200.7h7.6v1.6h-7.6z" fill="#fff"/>
<path d="M41.5 204.7h42.1M47.6 219.9h19.2M47.6 214.3v6.5M48.3 219.4l-.7 .6 .7 .5M66.1 219.4l.8 .6-.8 .5M66.9 207.1v13.7M68 219.7h15.4M68.1 204.8v15.8M68.8 219.2l-.8 .6 .8 .5M82.7 219.2l.7 .6-.7 .5M83.5 204.7v16" fill="none" stroke="#000" stroke-width=".2"/>
<path d="M42.8 203.7h7.7v1.7h-7.7z" fill="#fff"/>
<path d="M41.5 199.2h37.2M73.3 199.3v10.2M76.2 198.5h8.4M78.4 199.4v10M73.2 208.5h5.2M74 208l-.8 .6 .8 .5M77.7 208l.7 .6-.7 .5" fill="none" stroke="#000" stroke-width=".2"/>
<path d="M42.8 198.4h7.6v1.6h-7.6z" fill="#fff"/>
<text font-size="5.6" x="172.1" y="16.4">VOS618A</text>
<text font-size="4.9" x="144.9" y="24">Vishay Semiconductors</text>
<text font-size="3.5" fill="#007ec4" x="42" y="21.9">www.vishay.com</text>
<g font-size="3.5">
<text x="18.9" y="32.3">TAPE AND REEL DIMENSIONS in millimeters</text>
<text x="18.9" y="187.6">SOLDER PROFILE</text>
<text x="112.9" y="187.6">HANDLING AND STORAGE CONDITIONS</text>
</g>
<g font-size="3.2">
<text x="112.9" y="192.7">ESD level: HBM class 2</text>
<text x="112.9" y="197.6">Floor life: unlimited</text>
<text x="112.9" y="202.6">Conditions: T</text>
<text x="137.5" y="202.6">&lt; 30 °C, RH &lt; 85 %</text>
<text x="112.9" y="207.5">Moisture sensitivity level 1, according to J-STD-020</text>
</g>
<g font-size="2.8">
<text x="79" y="108.1">Fig. 18 - Reel Dimensions (3000 units per reel)</text>
<text x="91.4" y="177.3">Fig. 19 - Tape Dimensions</text>
<text x="32.8" y="249.9">Fig. 20 - Lead (Pb)-free Reflow Solder Profile</text>
<text x="45.7" y="253">according to J-STD-020</text>
<text x="18.9" y="263.3">Rev. 1.6, 13-Mar-15</text>
<text x="107.2" y="263.6">8</text>
<text x="163.6" y="263.3">Document Number: 83465</text>
<text x="65.9" y="267.1">For technical questions, contact: optocoupleranswers@vishay.com</text>
<text x="26.5" y="271">THIS DOCUMENT IS SUBJECT TO CHANGE WITHOUT NOTICE. THE PRODUCTS DESCRIBED HEREIN AND THIS DOCUMENT</text>
<text x="50.9" y="273.8">ARE SUBJECT TO SPECIFIC DISCLAIMERS, SET FORTH AT www.vishay.com/doc?91000</text>
</g>
<text font-size="2.6" x="33" y="224.2" transform="rotate(-90 33 224.2)">Temperature (°C)</text>
<g font-size="2.5" fill="#221e1f">
<text x="140.2" y="41.1">17.1</text>
<text x="67" y="75">(13&quot;)</text>
<text x="67.5" y="72">330</text>
<text x="147.9" y="74.7" transform="rotate(-90 147.9 74.7)">100</text>
</g>
<g font-size="2.5" fill="#231f20">
<text x="97.7" y="118.1">Ø 1.50 ± 0.1</text>
<text x="121.2" y="118.1">2 ± 0.1</text>
<text x="140.2" y="118.1">4 ± 0.1</text>
<text x="156.4" y="118.1">1.75 ± 0.1</text>
<text x="153.7" y="133">5.5 ± 0.1</text>
<text x="158.7" y="137.3">12 ± 0.3</text>
<text x="131.3" y="153.6">8 ± 0.1</text>
<text x="146.2" y="170.4">0.35 ± 0.05</text>
</g>
<text font-size="2.5" x="60.6" y="244.2">Time (s)</text>
<text font-size="2.4" x="131.9" y="203.1">amb</text>
<g font-size="2.2">
<text x="36.3" y="193.6">300</text>
<text x="36.3" y="200.8">250</text>
<text x="43" y="200">255 °C</text>
<text x="43" y="202.4">240 °C</text>
<text x="76.5" y="198">max. 260 °C</text>
<text x="81.9" y="201.4">245 °C</text>
<text x="36.3" y="208">200</text>
<text x="43" y="205.5">217 °C</text>
<text x="36.3" y="215.2">150</text>
<text x="71.5" y="211.5">max. 30 s</text>
<text x="52.7" y="219.3">max. 120 s</text>
<text x="70.9" y="219">max. 100 s</text>
<text x="36.3" y="222.4">100</text>
<text x="65.6" y="225">max. ramp down 6 °C/s</text>
<text x="37.5" y="229.5">50</text>
<text x="43.1" y="230">max. ramp up 3 °C/s</text>
<text x="38.7" y="236.7">0</text>
<text x="40.8" y="239.1">0</text>
<text x="48.1" y="239.1">50</text>
<text x="55.5" y="239.1">100</text>
<text x="63.4" y="239.1">150</text>
<text x="71.4" y="239.1">200</text>
<text x="79.4" y="239.1">250</text>
<text x="87.3" y="239.1">300</text>
</g>
<text font-size="1.9" x="32.2" y="243.6">19841</text>
</svg>
